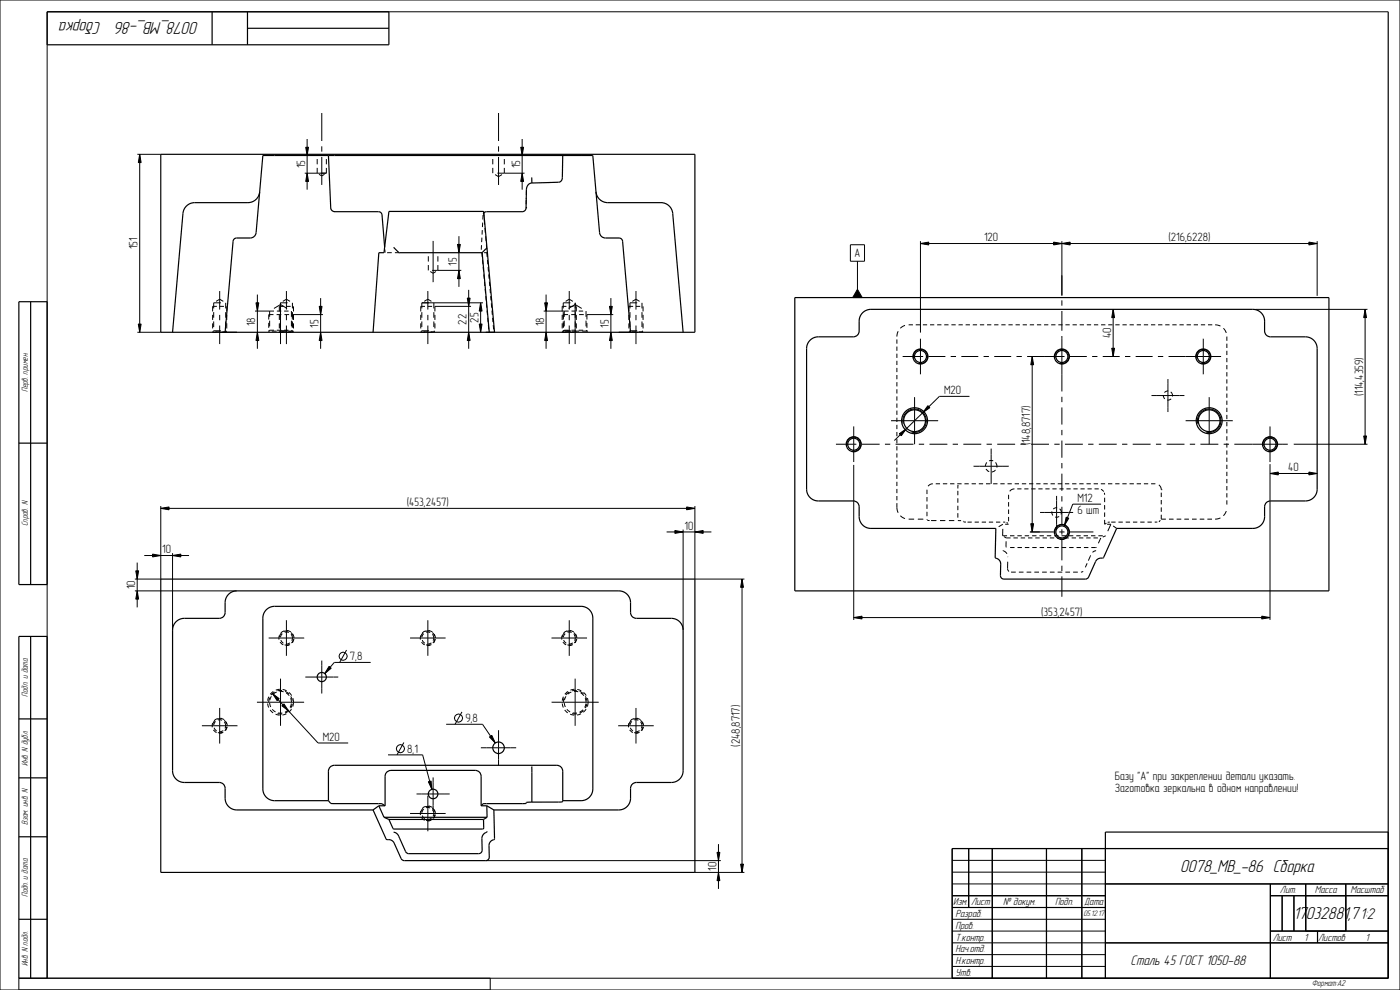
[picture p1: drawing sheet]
<svg xmlns="http://www.w3.org/2000/svg" width="594mm" height="420mm" viewBox="0 0 594 420" stroke-linecap="round" stroke-linejoin="round" font-family="sans-serif">
<g fill="none" stroke="#000" stroke-width=".51">
<path d="M20 5h145v14h-145zM90 5v14M105 12h60M105 5v14M589 5v410h-185v-55h185M68.2 65.5h226.6v75.5h-226.6zM111.5 66l-2.9 33.2-.9 1.3-1 .4-6.8 .1-.7 .5-.3 .8-3.4 38.7M116.5 66h22.9l.9 22.2a1.75 1.75 0 0 0 1.8 1.6h18.5l.8 .3 .7 1.1 1.1 13.7M141.8 66h104.7M225.6 75.3l.1 2.3M238.8 66l-.2 9.5-.4 1.2-1.1 .6-11.4 .3-1.2 .4-.7 .9-.4 1.1-.2 8.2a1.63 1.63 0 0 1-1.6 1.6h-15.1l-1.2 .6M251.5 66l3 33.2 .9 1.3 .9 .4 6.8 .1 .7 .5 .4 .8 3.3 38.7"/>
<path d="M110.2 81.4a5 5 0 0 1-5 4.6h-22.6a5 5 0 0 0-5 4.5l-4.4 50.5M252.9 81.4a5 5 0 0 0 5 4.6h22.5a5 5 0 0 1 5 4.5l4.4 50.5M167 104.9l2.5 2.3h35.1l3 33.8M204.5 107.2h.1M206.7 105.6l-.5-.1-1.7 1.7M8 128h12v120h-12zM13 128v120M337.2 126.2h226.6v124.5h-226.6zM158.3 141l2.4-33.8h2.2l2.1-17.5h40.2l4.6 51.3M362 142.9h-14.8a5 5 0 0 0-5 5v59.6a5 5 0 0 0 5 5h14.8a2.49 2.49 0 0 1 2.5 2.5v4.2M364.5 140.4v-4.2a5 5 0 0 1 5-5h162.1a5 5 0 0 1 4.9 5v4.2a2.49 2.49 0 0 0 2.5 2.5h14.9a5 5 0 0 1 4.9 5v59.6a5 5 0 0 1-4.9 5h-14.9M8 188h12"/>
<path d="M536.5 215v4.2M369.5 224.2h53l-.3 12.1M424.6 239.3l-.1 4.9M531.6 224.2h-57.8l-5.7 12.4a3.5 3.5 0 0 0-3.3 1.6l-2.9 6.6-1 .8-34.9 .1M68.2 245.7h226.6v124.4h-226.6zM267.5 259.8v-4.1a5 5 0 0 0-4.9-5h-162.1a5 5 0 0 0-5 5v4.1a2.49 2.49 0 0 1-2.5 2.5h-14.8a5 5 0 0 0-5 5v59.7a5 5 0 0 0 5 5h14.8M8 270h12v145h-12zM13 270v145M270 262.3h14.9a5 5 0 0 1 4.9 5v59.7a5 5 0 0 1-4.9 5h-14.9a2.49 2.49 0 0 0-2.5 2.4v4.2M8 305h12M8 330h12M95.5 334.4v4.2"/>
<path d="M111.5 334.7v-72.5a5 5 0 0 1 5-5h130a5 5 0 0 1 5 5v72.5M116.5 339.7h22.9M139.4 339.7l1.1 1.2h21l1.9 .9M139.4 327.2v12.5M141.8 324.7h94.5a2.5 2.5 0 0 1 2.5 2.5v12.5M225.6 325.2l.1 2.5M225.7 327.7v12.6M238.8 339.7l-.2 .5-.7 .1h-12.2M238.8 339.7h7.7M8 355h12M100.5 343.6h57.8M158.3 343.6l5.6 12.5a3.5 3.5 0 0 1 3.3 1.6l3 6.5 1 .9h34.9"/>
<path d="M160.7 341.8h2.7M160.7 341.8l2.2 4.9M160.7 341.8l-2.4 1.8M162.9 346.7l2.1 .9M162.9 346.7h43.8M163.4 341.8v-12.5a2.49 2.49 0 0 1 2.5-2.5h35.7a2.5 2.5 0 0 1 2.5 2.5v12.5M165 347.6l1.7 3.8 .5 .3h37.5l.5-.5v-3.6M165 347.6h40.2M167 353.1a3.1 3.1 0 0 1 2.5 2.4l2.6 5.8 1 .8 30 .1 1-.5 .5-1M204.1 341.8h2.4M204.5 355.7v.1M204.5 355.8l.1 4.8"/>
<path d="M206.5 341.8l3 1.8M206.5 341.8l.2 4.9M206.7 352.7l-.5 .5a2.77 2.77 0 0 0-1.7 2.5M206.7 346.7l-1.5 .9M207.5 358.8l.1 4.8M209.5 343.6h53M209.5 343.6l.3 12.2M225.7 340.3h-.5a1.56 1.56 0 0 0-2 .6l-17.8 .1-1.3 .8M411 360v25M421 360v55M444 360v55M459 360v55"/>
<path d="M589 353h-120v62M204.6 360.6v.1M404 380h65M469 375h120M539 380h50M539 375v40M544 380v15M549 380v15M554 375v20M571 375v20M8 390h12M404 385h65"/>
<path d="M469 400h120M539 395h50M559 395v5"/>
<circle cx="388" cy="178.5" r="4.6"/>
<circle cx="388" cy="178.5" r="5.5"/>
<circle cx="513" cy="178.5" r="4.6"/>
<circle cx="513" cy="178.5" r="5.5"/>
<circle cx="183.8" cy="336.8" r="2.03"/>
</g>
<g fill="none" stroke="#000" stroke-width=".42">
<path d="M0 0h594v420h-594zM589 5h-569v410M130.3 59v21.5M221.5 59v21.5M58.3 65.5h9.9M59.3 65.5l.6 3.5h-1.2zM59.3 65.5v75.5M129.3 73.5h9.2M129.7 62.5h1.2l-.6 3.5zM130.3 73.5l.6 3.5h-1.2zM214 73.5h8.5M220.9 62.5h1.2l-.6 3.5z"/>
<path d="M221.5 73.5l.6 3.5h-1.2zM140.3 88.2v.1M140.3 88.3h.1M140.3 88.3v.1M141.9 89.8h.1M142 89.8h.1M204.6 97.6l-.1 1.9M204.8 94.4l-.1 1.9M205 91.2l-.1 1.9M205.2 89.7l.1 2.1M205.3 90.4l-.3 .5M205.5 93.2l.1 2.1"/>
<path d="M205.8 96.7l.1 2.1M221.6 89.8h.1M221.7 89.8h-.1M223.2 88.4v.1M223.2 88.4h.1M223.2 88.3v.1M223.2 88.1h.1M223.2 87.9v.2M223.2 86.7h.1M223.3 84.8l-.1 1.9M223.3 84.5h.1M223.3 83.9v.6"/>
<path d="M223.3 80.8v1.9M223.4 80.5v.2M223.4 80.5h.1M100.4 101h.1M163.3 105.8l.1 1.4M164.2 107.2h2M167.5 107.2h2M181.7 108.7v2.3M181.7 112.5v2.2M185.8 108.7v2.3M185.8 112.5v2.2h9.9M194.1 103.7h1.2l-.6 3.5z"/>
<path d="M194.7 114.7l.6 3.5h-1.2zM194.7 100.2v21.5M204.3 104l-.1 1.9M204.5 107.2l.1 1.8M204.5 100.8l-.1 1.9M204.7 110.3l.2 1.8M205 113.3l.2 1.9M205.3 116.4l.1 1.9M205.4 107.2h1.3M205.6 119.5l.1 1.8M206.1 100.2l.1 2.1M206.4 103.7l.1 2.1"/>
<path d="M206.5 107.2l.2 1.8M206.7 107.2h.1M206.8 110.3l.2 1.8M207.1 113.3l.2 1.9M207.4 116.4l.1 1.9M207.6 119.5l.2 1.8M262.7 101h.1M390.5 103.3l3.5-.6v1.2zM390.5 102.3v38.8M390.5 103.3h168.3M447 102.7l3.5 .6-3.5 .6zM450.5 103.3l3.5-.6v1.2z"/>
<path d="M450.5 102.3v23.2M555.3 102.7l3.5 .6-3.5 .6zM558.8 102.3v23.2M58.7 137.5h1.2l-.6 3.5zM90.2 133.6v2.1M90.2 137.2v2.1M92 130h-1.8v2.1M93.2 130h1.8M96.2 130v2.1M96.2 133.6v2.1M96.2 137.2v2.1M108.2 132h8"/>
<path d="M108.6 128.5h1.2l-.6 3.5zM109.2 125v23M114 137v2.1M114.4 132v2.4M114.4 136v2.5M116 133.5h-2v2.1M116.2 130.9l2.8-1.7 2.8 1.7M117.4 133.5h2M117.5 132h1.8M118.5 133.6v2.1M118.5 137.2v2.1M120.3 130h-1.8v2.1"/>
<path d="M120.6 132h1.8M120.7 133.5h2M121.5 130h1.8M123.6 132v2.4M123.6 136v2.5M124 137v2.1M124.5 130v2.1M124.5 133.6v2.1M124.5 137.2v2.1M135.4 130h1.2l-.6 3.5zM136 126.5v21.5M137 133.5h-13v2.1"/>
<path d="M178.5 133.6v2.1M178.5 137.2v2.1M179 128.5h25.9M180.3 130h-1.8v2.1M181.5 130h1.8M184.5 133.6v2.1M184.5 137.2v2.1M198.3 126.5h1.2l-.6 3.5zM198.9 123v25M199.9 130h-15.4v2.1M203.3 137.5h1.2l-.6 3.5zM203.9 128.5l.6 3.5h-1.2z"/>
<path d="M203.9 128.5v12.5M205.8 122.6l.2 1.8M206.1 125.6l.2 1.9M206.4 128.7l.1 1.8M206.7 131.8l.1 1.8M206.9 134.8l.2 1.9M207.2 137.9l.2 1.8M207.9 122.6l.2 1.8M208.2 125.6l.1 1.9M208.5 128.7l.1 1.8M208.7 131.8l.2 1.8M209 134.8l.2 1.9"/>
<path d="M209.3 137.9l.1 1.8M230.7 132h10.5M231.1 128.5h1.2l-.6 3.5zM231.7 125v23M238.5 133.6v2.1M238.5 137.2v2.1M239 137v2.1M239.4 132v2.4M239.4 136v2.5M240.3 130h-1.8v2.1M241 133.5h-2v2.1M241.2 130.9l2.8-1.7 2.8 1.7"/>
<path d="M241.5 130h1.8M242.4 133.5h2M242.5 132h1.8M244.5 130v2.1M244.5 133.6v2.1M244.5 137.2v2.1M245.6 132h1.8M245.7 133.5h2M248.6 132v2.4M248.6 136v2.5M249 137v2.1M258.6 130h1.2l-.6 3.5z"/>
<path d="M259.2 126.5v21.5M260.2 133.5h-11.2v2.1M266.8 133.6v2.1M266.8 137.2v2.1M268.6 130h-1.8v2.1M269.8 130h1.8M272.8 130v2.1M272.8 133.6v2.1M272.8 137.2v2.1M382 139.3h.1M384 138l-2 1.3M385.5 137.8h1.8"/>
<path d="M388.5 137.8h1.9M391.6 137.8h1.8M394.6 137.8h1.8M397.6 137.8h1.8M400.6 137.8h1.9M403.7 137.8h1.8M406.7 137.8h1.8M409.7 137.8h1.8M412.7 137.8h1.9M415.8 137.8h1.8M418.8 137.8h1.8M421.8 137.8h1.8"/>
<path d="M424.8 137.8h1.8M427.9 137.8h1.8M430.9 137.8h1.8M433.9 137.8h1.8M436.9 137.8h1.8M440 137.8h1.8M443 137.8h1.8M446 137.8h1.8M449 137.8h1.8M452.1 137.8h1.8M455.1 137.8h1.8M458.1 137.8h1.8"/>
<path d="M461.1 137.8h1.8M464.1 137.8h1.9M467.2 137.8h1.8M470.2 137.8h1.8M472.3 131.2l.6 3.5h-1.2zM472.3 131.2v20M473.2 137.8h1.8M476.2 137.8h1.9M479.3 137.8h1.8M482.3 137.8h1.8M485.3 137.8h1.8M488.3 137.8h1.9"/>
<path d="M491.4 137.8h1.8M494.4 137.8h1.8M497.4 137.8h1.8M500.4 137.8h1.9M503.5 137.8h1.8M506.5 137.8h1.8M509.5 137.8h1.8M512.5 137.8h1.8M515.6 137.8l2.2 .5M519.1 139.3h.1M519.1 139.3l1.2 1.9M532.7 131.2h47.5"/>
<path d="M579.2 131.2l.6 3.5h-1.2zM579.2 131.2v57.3M58.3 141h9.9M91.4 140.8h1.8M94.4 140.8h1.8M109.2 141l.6 3.5h-1.2zM114 140.5h.1M115.4 140.5h2M116.2 140.1h-1.8l-.5 .5M117.5 140.1h1.8M118.7 140.5h2M119.7 140.8h1.8"/>
<path d="M120.6 140.1h1.8M122 140.5h2M122.7 140.8h1.8M123.6 140.1l.6 .5M124 140.5h.1M136 141l.6 3.5h-1.2zM179.7 140.8h1.8M182.7 140.8h1.8M198.9 141l.6 3.5h-1.2zM231.7 141l.6 3.5h-1.2zM239 140.5h.1M239.7 140.8h1.8"/>
<path d="M240.4 140.5h2M241.2 140.1h-1.8l-.5 .5M242.5 140.1h1.8M242.7 140.8h1.8M243.7 140.5h2M245.6 140.1h1.8M247 140.5h2M248.6 140.1l.6 .5M249 140.5h.1M259.2 141l.6 3.5h-1.2zM268 140.8h1.8M271 140.8h1.8"/>
<path d="M380.5 142.8h.1M380.5 144v1.8M380.5 147v1.8M380.5 150v1.8M380.5 153.1v1.8M380.5 156.1v1.8M380.5 159.1v1.8M381.1 140.5l-.6 2.3M387.6 152a3 3 0 0 1 2.7-3.7 3 3 0 0 1 3.2 3.2 3 3 0 0 1-3.7 2.6M436.9 151.2h1.8M437.9 151.2l.6 3.5h-1.2zM437.9 151.2v74.5"/>
<path d="M447.6 152a3 3 0 0 1 2.7-3.7 3 3 0 0 1 3.2 3.2 3 3 0 0 1-3.7 2.6M471.3 151.2h2M471.7 147.7h1.2l-.6 3.5zM507.6 152a3 3 0 0 1 2.7-3.7 3 3 0 0 1 3.2 3.2 3 3 0 0 1-3.7 2.6M520.5 142.8v1.8M520.5 145.8v1.8M520.5 148.8v1.8M520.5 151.8v1.9M520.5 154.9v1.8M520.5 157.9v1.8M380.5 162.1v1.8M380.5 165.1v1.8"/>
<path d="M380.5 168.2v1.8M380.5 171.2v1.8M380.5 174.2v1.8M380.5 177.2v1.8M383.2 179.8a5 5 0 0 1 4.4-6.3 5 5 0 0 1 5.4 5.4 5 5 0 0 1-6.3 4.4M393.7 172.1l.8 .9-2.9 2zM411.3 168.2h-12.7l-19.1 18.7M508.2 179.8a5 5 0 0 1 4.4-6.3 5 5 0 0 1 5.4 5.4 5 5 0 0 1-6.3 4.4M520.5 160.9v1.8M520.5 163.9v1.8M520.5 166.9v1.9M520.5 170v1.8"/>
<path d="M520.5 173v1.8M520.5 176v1.8M520.5 179v1.8M359.3 189.2a3 3 0 0 1 2.7-3.7 3 3 0 0 1 3.2 3.2 3 3 0 0 1-3.7 2.7M362.2 197.2v65.8M380.5 180.2v1.8M380.5 183.3v1.8M380.5 186.3v1.8M380.5 189.3v1.8M380.5 192.3v1.8M380.5 195.3v1.8M380.5 198.4v1.8"/>
<path d="M381.6 184l2.9-2-2.1 2.9zM520.5 182v1.9M520.5 185.1v1.8M520.5 188.1v1.8M520.5 191.1v1.8M520.5 194.1v1.8M520.5 197.1v1.9M536 189.2a3 3 0 0 1 2.6-3.7 3 3 0 0 1 3.2 3.2 3 3 0 0 1-3.7 2.7M538.8 196.9v66.1M548.9 188.5h31.3M578.6 185h1.2l-.6 3.5zM68.2 215.7l3.5-.6v1.2z"/>
<path d="M68.2 214.7v31h-11M68.2 215.7h226.6M291.3 215.1l3.5 .6-3.5 .6zM294.8 214.7v31h21M380.5 201.4v1.8M380.5 204.4v1.8M380.5 207.4v1.8M380.5 210.4v1.8M380.5 213.5v1.8M393.3 207.7v1.9M393.3 210.9v1.8M393.3 214v1.9"/>
<path d="M393.3 217.1v1.9M395.8 205.2l-1.2 .3-.8 .8M397 205.2h1.8M400.1 205.2h1.8M403.1 205.2h1.8M406.2 205.2h1.8M406.4 208.2v1.9M406.4 211.4v1.9M406.4 214.5v1.9M406.4 217.7v1.9M406.4 205.8v1.4M406.5 205.7v.1"/>
<path d="M409.2 205.2h1.8M412.2 205.2h1.9M415.3 205.2h1.8M418.3 205.2h1.9M421.4 205.2h1.8M424.4 205.2h1.9M427.5 205.2h1.8M427.9 209.9v1.9M427.9 213v1.9M427.9 216.2v1.8M427.9 219.3v1.9M430.4 207.4l-1.1 .3-.9 .7"/>
<path d="M430.5 205.2h1.8M431.6 207.4h1.8M433.6 205.2h1.8M434.6 207.4h1.8M436.6 205.2h1.8M437.6 207.4h1.8M439.7 205.2h1.8M440.6 207.4h1.7M442.7 205.2h1.8M443.5 207.4h1.8M445.7 205.2h1.9M446.5 207.4h1.8"/>
<path d="M448.8 205.2h1.8M449.5 207.4h1.8M451.8 205.2h1.9M452.4 219.4l1.1 .4-1.9 3.1zM452.5 207.4h1.8M454.9 205.2h1.8M455.5 207.4h1.7M457.9 205.2h1.9M458.4 207.4h1.8M461 205.2h1.8M461.4 207.4h1.8M464 205.2h1.8"/>
<path d="M464.4 207.4h1.8M467.1 205.2h1.8M467.1 207.6l1.2 .9M467.2 213.9h-12l-3.6 9M468.5 209.1l.2 .8M468.7 211.1v1.9M468.7 214.3v1.9M468.7 217.4v1.9M470.1 205.2h1.8M473.2 205.2h1.8M476.2 205.2h1.8M479.2 205.2h1.9"/>
<path d="M482.3 205.2h1.8M485.3 205.2h1.9M488.4 205.2h1.8M492.7 207.7h.1M492.7 218.4v1.9h2M492.7 209v1.9M492.7 212.1v1.9M492.7 215.2v1.9M520.5 200.2v1.8M520.5 203.2v1.8M520.5 206.2v1.8M520.5 209.2v1.8"/>
<path d="M520.5 212.2v1.9M520.5 215.3h.1M538.8 200.9l3.5-.6v1.2zM538.8 200.9h20M555.3 200.3l3.5 .6-3.5 .6zM58.2 238.7v19M61.2 235.7h19M64.7 235.1l3.5 .6-3.5 .6zM73.2 235.7l3.5-.6v1.2zM73.2 234.7v32.6M282.8 225.7h19M286.3 225.1l3.5 .6-3.5 .6z"/>
<path d="M289.8 224.7v42.6M294.8 225.7l3.5-.6v1.2zM385.5 220.3h2.4M389.4 220.3h2.3M393.3 220.3l.1 .2M393.3 220.3h.1M393.5 220.7v.1M393.5 220.8h.1M393.5 220.8h.2M393.7 220.8h.1M393.7 220.8h.7M394.4 220.8h.1"/>
<path d="M395 220.8h2.3M398.8 220.9h2.3M402.6 220.9h2.3M406.4 220.9h.1M406.4 220.9h1.4M408.7 221v.1M408.7 221.1l.1 .1M408.8 221.2v.1M408.9 221.4h.1M408.9 221.4l.2 .1M409.1 221.5h.1M409.2 221.5h.6"/>
<path d="M410.5 221.5h1.8M413.5 221.5h1.8M416.5 221.5h1.9M419.6 221.5h1.8M422.6 221.5h1.8M425.5 224.4l-.1 2.9h1.9M425.5 233.5v.1M425.5 222.4l-1.8 1.1M425.5 233.6h.1M425.6 233.6h.1M425.6 221.5h.1M425.6 221.5h.9"/>
<path d="M425.6 233.6l.1 .1M425.7 233.7h.1M425.8 233.7h.1M425.9 233.8l1.3 1.1M426 227.7l.9 .5h1.9M426.5 222.4h1.4M426.5 221.5h.1M426.8 231.8v.1M426.8 231.9l.1 .1M426.9 232h.1M426.9 229.6l-.1 2.2M426.9 232v.1"/>
<path d="M426.9 232.1l.1 .1M427 232.2h.1M427.1 221.6h.1M427.1 221.6l.5 .5M427.3 232.3h.1M427.6 238.3l-.1 2.9M427.6 236.2h.1M427.6 236.2v.1M427.6 236.4h.1M428.5 227.3h1.9M428.6 232.3h1.9M430 228.2h1.9"/>
<path d="M431.6 227.3h1.9M431.7 232.3h1.9M433.1 228.2h1.8M434.8 227.3h1.8M434.8 232.3h1.9M436.2 228.2h1.8M436.9 225.7h4.3M437.3 222.2h1.2l-.6 3.5zM437.9 227.3h1.9M438 232.3h1.9M439.3 228.2h1.8M441 227.3h1.9"/>
<path d="M441.1 232.3h1.9M442.3 228.2h1.9M444.1 227.3h1.9M444.2 232.3h1.9M445.4 228.2h1.9M447.3 227.3h1.8M447.4 232.3h1.8M447.6 226.5a3 3 0 0 1 2.7-3.8 3 3 0 0 1 3.2 3.2 3 3 0 0 1-3.7 2.7M448.5 228.2h1.9M450.4 227.3h1.9M450.5 232.3h1.9M451.6 228.2h1.9"/>
<path d="M453.5 227.3h1.9M453.6 232.3h1.9M454.7 228.2h1.9M456.6 227.3h1.9M456.8 232.3h1.8M457.8 228.2h1.8M459.8 227.3h1.8M459.9 232.3h1.9M460.9 228.2h1.8M461.3 239l-.8 1.7M462.8 235.6l-1 2.2M462.9 227.3h1.9"/>
<path d="M462.9 235.3h.1M463 232.3h1.9M463.6 234.3h-.1M464 228.2h1.8M464.9 232.3h.1M465 232.3h-.1M465 232.3h.1M465.1 233.6l-1.5 .7M465.1 232.2l-.1 .1M465.2 232.2h-.1M465.2 232.2h.1M466 227.3h1.9"/>
<path d="M467 228.2h.1M467 228.2l-1 2.3M468.7 220.5v1.9l.8-.5M469.1 227.3l-1.2 .5M469.7 222.4h1.6l-1.3 2.9M470 221.6h.1M470.1 221.5l-.1 .1M470.1 221.5h.1M470.9 221.5h-.8M471.5 221.5h1.8M472.3 223.1l1.5 1.1M474.5 221.5h1.9"/>
<path d="M477.6 221.5h1.9M480.7 221.5h1.8M483.8 221.5h1.8M486.9 221.5h1.8M491 221.5h-1.1M491 221.5h.1M492.3 220.7l-.6 .7M496 220.3h1.9M499.2 220.3h2M502.5 220.3h2M505.8 220.3h1.9M509 220.3h2"/>
<path d="M512.3 220.3h1.9M515.5 220.3h.1M57.2 250.7h43.3M57.6 242.2h1.2l-.6 3.5zM58.2 250.7l.6 3.5h-1.2zM314.8 245.7l.6 3.5h-1.2zM314.8 245.7v124.4M427.5 241.2l.2 .9M427.5 241.2h.1M427.7 242.1h.1M427.8 242.1l.3 .3M429 242.7h2"/>
<path d="M432.3 242.7h2M435.6 242.7h1.9M438.9 242.7h1.9M442.2 242.7h1.9M445.4 242.7h2M448.7 242.7h2M452 242.7h2M455.3 242.7h2M458.6 242.7h.1M459.6 242.4l-1 .3M118.6 270.2h.1M119.4 268.6l-.8 1.6"/>
<path d="M120.5 267.9h-.1M122.3 267.8l-1.8 .1M122.6 273.5l-1.9 .1M123.4 268.3l1 1.6M124.5 271.1l-.9 1.7M147 275.8l-2.9 5.2M178.6 270.2h.1M179.4 268.6l-.8 1.6M182.3 267.8l-1.9 .1M182.6 273.5l-1.9 .1M183.4 268.3l1 1.6M184.5 271.1l-.9 1.7"/>
<path d="M238.6 270.2h.1M239.4 268.6l-.8 1.6M240.5 267.9h-.1M242.3 267.8l-1.8 .1M242.6 273.5l-1.9 .1M243.4 268.3l.1 .1M243.5 268.4l.9 1.5M244.5 271.1l-.9 1.7M362.2 262l3.5-.6v1.2zM362.2 262h176.6M535.3 261.4l3.5 .6-3.5 .6zM114.4 296l-.4 1.9"/>
<path d="M115.6 294.2l2.8 2.2-.8 .8zM115.6 294.2l19.4 21h12.7M116.5 293.6l-1.4 1.3M117.7 293.1h.1M119.6 299.4l.9-.8 1.9 3zM119.7 293l-2 .1M120.9 293.3l1.7 1.1M123.4 295.4h.1M123.4 295.4l.6 1.9M124 298.6l-.6 1.8M139.6 282.7l.9 .8-2.7 2.3zM157.3 281h-15.5l-4 4.8"/>
<path d="M239.4 296l-.4 1.9M241.5 293.6l-1.4 1.3M244.7 293l-2 .1M245.9 293.3l1.7 1.1M248.4 295.4h.1M248.4 295.4l.6 1.9M249 298.6l-.6 1.8M90.3 307.4h-.1M91.1 305.8l-.8 1.6M92.2 305.1h-.1M94 305l-1.8 .1M94.3 310.7l-1.9 .1"/>
<path d="M95.1 305.6h.1M95.1 305.6l1 1.5M96.2 308.4l-.9 1.6M117.7 302.7l2 .2M122.6 301.5l-1.7 1M171.3 315l-2.9 5.3M189.3 307.3h15.4l5.4 7.9M196 302l-2.9 5.3M207.7 312.7l1-.7 1.4 3.2zM242.7 302.7l2 .2M247.6 301.5l-1.7 1M266.9 307.4h.1"/>
<path d="M267.7 305.8l-.8 1.6M268.8 305.1h.1M270.6 305l-1.8 .1M270.9 310.7l-1.8 .1M271.7 305.6h.1M271.8 305.6l.9 1.5M272.8 308.4l-.8 1.6M164.6 320.3h14.7l3.9 14.6M181.8 331.7l1.1-.4 .3 3.6zM178.6 344.6h.1M179.4 343l-.8 1.6M182.3 342.2l-1.9 .1"/>
<path d="M182.6 347.9l-1.9 .1M183.4 342.8l1 1.5M184.5 345.6l-.9 1.6M184.5 345.6h.1M304.8 358.1v19M411 360v25M421 360v55M444 360v55M459 360v55M469 360v55M206.1 365.1h99.7M294.8 370.1h21"/>
<path d="M304.2 361.6h1.2l-.6 3.5zM304.8 370.1l.6 3.5h-1.2zM314.2 366.6h1.2l-.6 3.5zM404 365h65M404 370h65M404 375h185M404 380h65M539 380h50M539 375v40M544 380v15M549 380v15M554 375v20"/>
<path d="M571 375v20M404 385h65M404 390h65M404 395h65M404 400h185M539 395h50M559 395v5M208 415v5M404 415v-55h185v55h-581v5M404 405h65M404 410h65"/>
<circle cx="145.5" cy="278.4" r="1.72"/>
<circle cx="169.9" cy="317.6" r="1.72"/>
<circle cx="194.5" cy="304.6" r="1.72"/>
</g>
<g fill="#000">
<path d="M59.3 65.5l.6 3.5h-1.2zM129.7 62.5h1.2l-.6 3.5zM130.3 73.5l.6 3.5h-1.2zM220.9 62.5h1.2l-.6 3.5zM221.5 73.5l.6 3.5h-1.2zM194.1 103.7h1.2l-.6 3.5zM194.7 114.7l.6 3.5h-1.2zM390.5 103.3l3.5-.6v1.2zM450.5 103.3l3.5-.6v1.2zM447 102.7l3.5 .6-3.5 .6zM555.3 102.7l3.5 .6-3.5 .6zM108.6 128.5h1.2l-.6 3.5z"/>
<path d="M135.4 130h1.2l-.6 3.5zM198.3 126.5h1.2l-.6 3.5zM203.9 128.5l.6 3.5h-1.2zM231.1 128.5h1.2l-.6 3.5zM258.6 130h1.2l-.6 3.5zM472.3 131.2l.6 3.5h-1.2zM579.2 131.2l.6 3.5h-1.2zM58.7 137.5h1.2l-.6 3.5zM109.2 141l.6 3.5h-1.2zM136 141l.6 3.5h-1.2zM198.9 141l.6 3.5h-1.2zM203.3 137.5h1.2l-.6 3.5z"/>
<path d="M231.7 141l.6 3.5h-1.2zM259.2 141l.6 3.5h-1.2zM437.9 151.2l.6 3.5h-1.2zM471.7 147.7h1.2l-.6 3.5zM393.7 172.1l.8 .9-2.9 2zM381.6 184l2.9-2-2.1 2.9zM578.6 185h1.2l-.6 3.5zM68.2 215.7l3.5-.6v1.2zM291.3 215.1l3.5 .6-3.5 .6zM538.8 200.9l3.5-.6v1.2zM555.3 200.3l3.5 .6-3.5 .6zM64.7 235.1l3.5 .6-3.5 .6z"/>
<path d="M73.2 235.7l3.5-.6v1.2zM286.3 225.1l3.5 .6-3.5 .6zM294.8 225.7l3.5-.6v1.2zM437.3 222.2h1.2l-.6 3.5zM452.4 219.4l1.1 .4-1.9 3.1zM58.2 250.7l.6 3.5h-1.2zM57.6 242.2h1.2l-.6 3.5zM314.8 245.7l.6 3.5h-1.2zM362.2 262l3.5-.6v1.2zM535.3 261.4l3.5 .6-3.5 .6zM115.6 294.2l2.8 2.2-.8 .8zM139.6 282.7l.9 .8-2.7 2.3z"/>
<path d="M119.6 299.4l.9-.8 1.9 3zM207.7 312.7l1-.7 1.4 3.2zM181.8 331.7l1.1-.4 .3 3.6zM304.2 361.6h1.2l-.6 3.5zM304.8 370.1l.6 3.5h-1.2zM314.2 366.6h1.2l-.6 3.5z"/>
</g>
<path d="M123.6 297.9a4.6 4.6 0 0 0-6.7-4.1 4.6 4.6 0 0 0-.7 7.8 4.6 4.6 0 0 0 7.4-2.9v-.8M124.5 297.9a5.5 5.5 0 0 0-8-4.9 5.5 5.5 0 0 0-.7 9.4 5.5 5.5 0 0 0 8.6-3.6l.1-.9M248.6 297.9a4.6 4.6 0 0 0-6.7-4.1 4.6 4.6 0 0 0-.7 7.8 4.6 4.6 0 0 0 7.4-2.9v-.8M249.5 297.9a5.5 5.5 0 0 0-8-4.9 5.5 5.5 0 0 0-.7 9.4 5.5 5.5 0 0 0 8.6-3.6l.1-.9" fill="none" stroke="#000" stroke-width=".42" stroke-dasharray="1.8 1.2" stroke-linecap="butt"/>
<!-- layer: AXES -->
<g fill="none" stroke="#000" stroke-width=".42">
<path d="M136.5 47.9v11.9M211.5 47.9v11.9M134.6 67.5v2.2M134.6 71.2v2.3M135.4 73.9l1.1 .7 1.2-.7M136.1 66h2.4M136.5 62.1v2.2M136.5 66.6v11.9M138.5 67.5v2.2M138.5 71.2v2.3h-2.4M209.1 67.5v2.2M209.1 71.2v2.3"/>
<path d="M210.1 74.1l1.4 .8 1.5-.8M211 66h3M211.5 62.1v2.2M211.5 66.6v11.9M214 67.5v2.2M214 71.2v2.3h-3M182.5 115.2l1.3 .7 1.2-.7M183.4 114.7h2.4M183.8 102.2v17.5M450.5 116.8v8.4M90.7 132.4v2.4M90.7 136.4v2.4"/>
<path d="M91.7 127.9l1.5-1 1.5 1M93.2 123.5v7.8M93.2 133.6v2.2M93.2 138.1v7.9M93.7 128.5h-3v2.3M95.8 128.5v2.3M95.8 132.4v2.4M95.8 136.4v2.4M120 127.9l1.5-1 1.6 1M121.5 123.5v7.8M121.5 133.6v2.2M121.5 138.1v7.9"/>
<path d="M122 128.5h-3v17.5M124.1 128.5v2.3M124.1 132.4v2.4M124.1 136.4v2.4M179 132.4v2.4M179 136.4v2.4M180 127.9l1.5-1 1.6 1M181.5 123.5v7.8M181.5 133.6v2.2M181.5 138.1v7.9M182 128.5h-3v2.3M184.1 128.5v2.3"/>
<path d="M184.1 132.4v2.4M184.1 136.4v2.4M239 132.4v2.4M239 136.4v2.4M240 127.9l1.5-1 1.6 1M241.5 123.5v7.8M241.5 133.6v2.2M241.5 138.1v7.9M242 128.5h-3v2.3M244.1 128.5l-.1 17.5M267.3 132.4v2.4M267.3 136.4v2.4"/>
<path d="M268.3 127.9l1.5-1 1.6 1M269.8 123.5v7.8M269.8 133.6v2.2M269.8 138.1v7.9M270.3 128.5h-3v2.3M272.4 128.5v2.3M272.4 132.4v2.4M272.4 136.4v2.4M450.5 127.4v2.3M450.5 131.9v8.4M90 141h1.8M93.7 140.3h-3l-.4 .4"/>
<path d="M95.8 140.3l.3 .4M118.3 141h1.9M121.5 141h1.9M122 140.3h-3l-.4 .4M124.1 140.3l.4 .4M178.3 141h1.9M181.5 141h1.9M182 140.3h-3l-.4 .4M184.1 140.3l.4 .4M238.3 141h1.9M241.5 141h1.9M242 140.3h-3l-.4 .4"/>
<path d="M244.1 140.3l.4 .4M244.7 141h.1M267.5 141h3.3M270.3 140.3h-3l-.4 .4M272.4 140.3l.4 .4M383 151.2h8.7M390.5 143.7v15.1M393.9 151.2h7.2M403.4 151.2h2.2M407.9 151.2h7.2M417.3 151.2h2.3M421.8 151.2h7.2"/>
<path d="M431.3 151.2h2.2M435.8 151.2h15.9M450.5 142.6v23.5M453.9 151.2h7.2M463.4 151.2h2.2M467.9 151.2h7.2M477.3 151.2h2.3M481.8 151.2h7.2M491.3 151.2h2.2M495.8 151.2h22.3M510.5 143.7v15.1M378 178.5h20"/>
<path d="M388 168.5v20M450.5 168.3v2.3M450.5 172.8v7.3M488.5 167.8h14M495.5 160.8v14M503 178.5h20M513 168.5v20M362.2 180.9v15.1M363.4 188.5h-8.7M365.6 188.5h7.6M375.5 188.5h2.2M380 188.5h7.6"/>
<path d="M389.8 188.5h2.3M394.4 188.5h7.6M404.2 188.5h2.3M408.7 188.5h7.6M413 197.8h15M418.6 188.5h2.2M420.5 190.3v15M423.1 188.5h7.6M433 188.5h2.2M437.5 188.5h7.6M447.3 188.5h2.3M450.5 182.4v2.2"/>
<path d="M450.5 186.9v7.3M450.5 196.4v2.3M451.8 188.5h7.6M461.7 188.5h2.3M466.2 188.5h7.6M476.1 188.5h2.2M480.6 188.5h7.6M490.4 188.5h2.3M495 188.5h7.6M504.8 188.5h2.3M509.3 188.5h7.6M519.2 188.5h2.2"/>
<path d="M523.7 188.5h22.7M538.8 180.9v15.1M380.5 215.3l.6 2.2M382 218.8h.1M382 218.8l2 1.2M441.3 217.4h14M448.3 210.4v14M450.5 201v7.2M450.5 210.5v2.3M450.5 215v7.3M491.7 205.7l.7 .9 .3 1.1M517.8 219.7l-2.3 .6"/>
<path d="M520.3 216.8l-1.2 2M437.2 225.7h10M449.4 225.7h2.3M450.5 224.6v2.2M450.5 229.1v8.6M450.5 240v2.2M453.9 225.7h10M450.5 244.5v8.7M114 270.7h15.1M121.5 263.1v15.1M174 270.7h15.1M181.5 263.1v15.1"/>
<path d="M234 270.7h15.1M241.5 263.1v15.1M109 297.9h20M119 287.9v20M129.5 287.2h14M136.5 280.2v14M234 297.9h20M244 287.9v20M85.7 307.9h15.1M93.2 300.3v15.1M204 317.2h15M211.5 309.7v15"/>
<path d="M262.3 307.9h15.1M269.8 300.3v15.1M176.7 336.8h14.1M181.5 337.6v15.1M183.8 329.8v14.1M174 345.1h15.1"/>
</g>
<g fill="none" stroke="#000" stroke-width=".51">
<path d="M111.5 66h5M139.4 66h2.4M246.5 66h5M93 141h7.5M206.1 141h3.7M262.5 141h5M364.5 140.4a2.49 2.49 0 0 1-2.5 2.5M364.5 219.2a5 5 0 0 0 5 5M536.5 219.2a5 5 0 0 1-4.9 5M539 212.5a2.49 2.49 0 0 0-2.5 2.5M422.2 236.3l.4 .5a2.5 2.5 0 0 1 2 2.5M267.5 259.8a2.49 2.49 0 0 0 2.5 2.5"/>
<path d="M424.5 244.2l.4 1 1.1 .5M93 332a2.49 2.49 0 0 1 2.5 2.4M95.5 338.6a5 5 0 0 0 5 5M111.5 334.7a5 5 0 0 0 5 5M141.8 324.7a2.5 2.5 0 0 0-2.4 2.5M251.5 334.7a5 5 0 0 1-5 5M267.5 338.6a5 5 0 0 1-5 5M209.8 355.8l-.3 .4a2.5 2.5 0 0 0-2 2.6M207.6 363.6l-.4 1.1-1.1 .4"/>
<circle cx="390.5" cy="151.2" r="3.2"/>
<circle cx="390.5" cy="151.2" r="2.55"/>
<circle cx="450.5" cy="151.2" r="3.2"/>
<circle cx="450.5" cy="151.2" r="2.55"/>
<circle cx="510.5" cy="151.2" r="3.2"/>
<circle cx="510.5" cy="151.2" r="2.55"/>
<circle cx="362.2" cy="188.5" r="3.2"/>
<circle cx="362.2" cy="188.5" r="2.55"/>
<circle cx="538.8" cy="188.5" r="3.2"/>
<circle cx="538.8" cy="188.5" r="2.55"/>
<circle cx="450.5" cy="225.7" r="3.2"/>
<circle cx="450.5" cy="225.7" r="2.55"/>
<circle cx="136.5" cy="287.2" r="1.95"/>
<circle cx="211.5" cy="317.2" r="2.45"/>
</g>
<g fill="none" stroke="#000" stroke-width=".42" stroke-dasharray="1.8 1.2" stroke-linecap="butt">
<path d="M497.5 167.8a1.95 1.95 0 0 0-2.8-1.8 1.95 1.95 0 0 0-.4 3.3 1.95 1.95 0 0 0 3.1-1l.1-.5M423 197.8a2.45 2.45 0 0 0-3.5-2.2 2.45 2.45 0 0 0-.5 4.1 2.45 2.45 0 0 0 3.9-1.3l.1-.6M450.3 217.4a2.03 2.03 0 0 0-2.9-1.8 2.03 2.03 0 0 0-.4 3.4 2.03 2.03 0 0 0 3.3-1.1v-.5M124.1 270.7a2.55 2.55 0 0 0-3.7-2.3 2.55 2.55 0 0 0-.5 4.3 2.55 2.55 0 0 0 4.1-1.4l.1-.6M124.7 270.7a3.2 3.2 0 0 0-4.6-2.9 3.2 3.2 0 0 0-.5 5.4 3.2 3.2 0 0 0 5-1.9l.1-.6M184.1 270.7a2.55 2.55 0 0 0-3.7-2.3 2.55 2.55 0 0 0-.5 4.3 2.55 2.55 0 0 0 4.1-1.4l.1-.6M184.7 270.7a3.2 3.2 0 0 0-4.6-2.9 3.2 3.2 0 0 0-.5 5.4 3.2 3.2 0 0 0 5-1.9l.1-.6M244.1 270.7a2.55 2.55 0 0 0-3.7-2.3 2.55 2.55 0 0 0-.5 4.3 2.55 2.55 0 0 0 4.1-1.4l.1-.6M244.7 270.7a3.2 3.2 0 0 0-4.6-2.9 3.2 3.2 0 0 0-.5 5.4 3.2 3.2 0 0 0 5-1.9l.1-.6M95.8 307.9a2.55 2.55 0 0 0-3.7-2.3 2.55 2.55 0 0 0-.5 4.3 2.55 2.55 0 0 0 4.1-1.4l.1-.6M96.4 307.9a3.2 3.2 0 0 0-4.6-2.9 3.2 3.2 0 0 0-.5 5.4 3.2 3.2 0 0 0 5-1.9l.1-.6M272.4 307.9a2.55 2.55 0 0 0-3.7-2.3 2.55 2.55 0 0 0-.5 4.3 2.55 2.55 0 0 0 4.1-1.4l.1-.6"/>
<path d="M273 307.9a3.2 3.2 0 0 0-4.6-2.9 3.2 3.2 0 0 0-.5 5.4 3.2 3.2 0 0 0 5.1-1.9v-.6M184.1 345.1a2.55 2.55 0 0 0-3.7-2.3 2.55 2.55 0 0 0-.5 4.3 2.55 2.55 0 0 0 4.1-1.4l.1-.6M184.7 345.1a3.2 3.2 0 0 0-4.6-2.8 3.2 3.2 0 0 0-.5 5.3 3.2 3.2 0 0 0 5-1.8l.1-.7"/>
</g>
<!-- layer: DETAILS -->
<path d="M363.8 122.7l2 3.5h-4z" fill="#000"/>
<path d="M360.8 103.8h6v7h-6zM363.8 110.8v11.9M363.8 122.7l2 3.5h-4z" fill="none" stroke="#000" stroke-width=".42"/>
<g font-size="7.6">
<text x="42.9" y="9.4" transform="rotate(-180 42.9 9.4)">Сборка</text>
<text x="84.3" y="9.4" transform="rotate(-180 84.3 9.4)">0078_МВ_-86</text>
<text x="500.8" y="370.1">0078_МВ_-86 Сборка</text>
<text x="548.8" y="390.1">17032881,71:2</text>
</g>
<text font-size="6.1" x="479.7" y="409.6">Сталь 45 ГОСТ 1050-88</text>
<g font-size="5.1">
<text x="129.4" y="71.5" transform="rotate(-90 129.4 71.5)">15</text>
<text x="220.7" y="71.5" transform="rotate(-90 220.7 71.5)">15</text>
<text x="58.4" y="105.7" transform="rotate(-90 58.4 105.7)">151</text>
<text x="417.5" y="102.4">120</text>
<text x="495.8" y="102.4">(216,6228)</text>
<text x="193.8" y="112.7" transform="rotate(-90 193.8 112.7)">15</text>
<text x="362.6" y="109.1">A</text>
<text x="198" y="137.7" transform="rotate(-90 198 137.7)">22</text>
<text x="203.1" y="136.8" transform="rotate(-90 203.1 136.8)">25</text>
<text x="108.3" y="138.3" transform="rotate(-90 108.3 138.3)">18</text>
<text x="135.2" y="139" transform="rotate(-90 135.2 139)">15</text>
<text x="230.8" y="138.3" transform="rotate(-90 230.8 138.3)">18</text>
<text x="258.3" y="139" transform="rotate(-90 258.3 139)">15</text>
<text x="471.4" y="143.5" transform="rotate(-90 471.4 143.5)">40</text>
<text x="400.6" y="167.3">M20</text>
<text x="578.3" y="168.1" transform="rotate(-90 578.3 168.1)">(114,4359)</text>
<text x="437.1" y="189" transform="rotate(-90 437.1 189)">(148,8717)</text>
<text x="546.6" y="200">40</text>
<text x="172.6" y="214.8">(453,2457)</text>
<text x="457.2" y="213">M12</text>
<text x="457.2" y="218.3">6 шт</text>
<text x="290.5" y="224.8">10</text>
<text x="68.8" y="234.8">10</text>
<text x="57.3" y="250.1" transform="rotate(-90 57.3 250.1)">10</text>
<text x="441.8" y="261.1">(353,2457)</text>
<text x="148.5" y="280.2">7,8</text>
<text x="197.5" y="306.4">9,8</text>
<text x="137" y="314.3">M20</text>
<text x="314" y="316.8" transform="rotate(-90 314 316.8)">(248,8717)</text>
<text x="172.8" y="319.4">8,1</text>
<text x="473" y="330.7">Базу &quot;А&quot; при закреплении детали указать.</text>
<text x="473" y="336">Заготовка зеркальна в одном направлении!</text>
<text x="304" y="369.5" transform="rotate(-90 304 369.5)">10</text>
</g>
<g font-size="4.5">
<text x="543.1" y="379.1">Лит.</text>
<text x="557.9" y="379.1">Масса</text>
<text x="573" y="379.1">Масштаб</text>
<text x="404.4" y="384.1">Изм.</text>
<text x="405.4" y="389.1">Pазраб.</text>
<text x="412" y="384.1">Лист</text>
<text x="425.6" y="384.1">№ докум.</text>
<text x="447.6" y="384.1">Подп.</text>
<text x="460" y="384.1">Дата</text>
<text x="405.4" y="394.1">Пров.</text>
<text x="405.4" y="399.1">Т.контр.</text>
<text x="540" y="399.1">Лист</text>
<text x="553.4" y="399.1">1</text>
<text x="559.3" y="399.1">Листов</text>
<text x="579.4" y="399.1">1</text>
<text x="405.4" y="404.1">Нач.отд.</text>
<text x="405.4" y="409.1">Н.контр.</text>
<text x="405.4" y="414.1">Утв.</text>
</g>
<g font-size="3.8">
<text x="11.8" y="166.4" transform="rotate(-90 11.8 166.4)">Перв. примен.</text>
<text x="11.8" y="223.2" transform="rotate(-90 11.8 223.2)">Справ. N</text>
<text x="11.8" y="295.6" transform="rotate(-90 11.8 295.6)">Подп. и дата</text>
<text x="11.8" y="325" transform="rotate(-90 11.8 325)">Инв. N дубл.</text>
<text x="11.8" y="350" transform="rotate(-90 11.8 350)">Взам. инв. N</text>
<text x="11.8" y="380.6" transform="rotate(-90 11.8 380.6)">Подп. и дата</text>
<text x="11.8" y="410" transform="rotate(-90 11.8 410)">Инв. N подл.</text>
<text x="556.6" y="418.4">Формат:А2</text>
</g>
<text font-size="3.5" x="459.6" y="388.7">05.12.17</text>
</svg>
